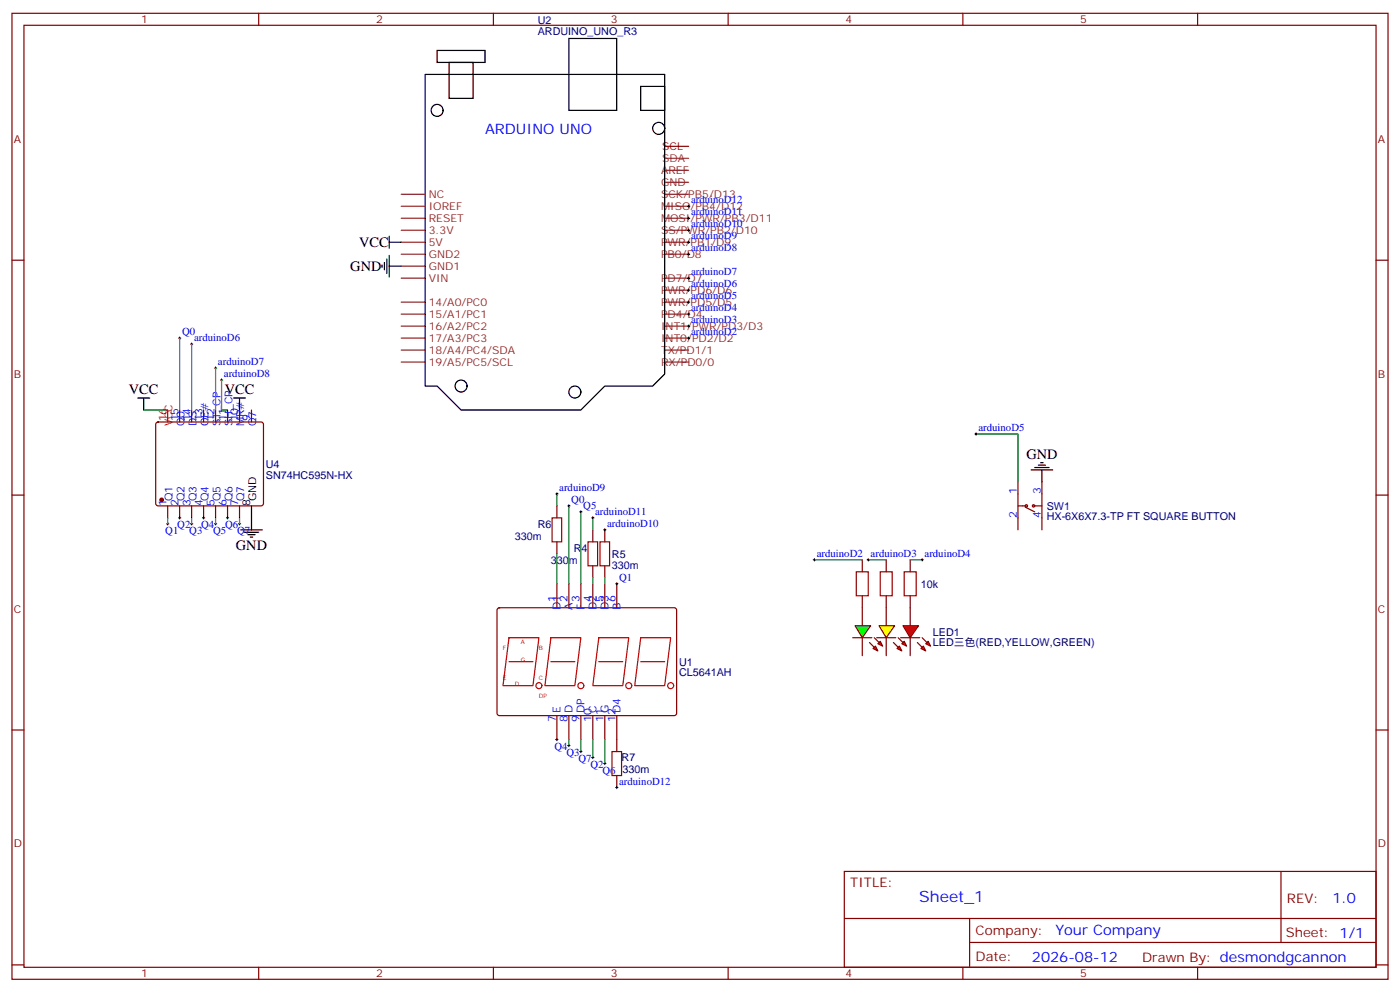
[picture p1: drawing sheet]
<svg xmlns="http://www.w3.org/2000/svg" width="412mm" height="292mm" viewBox="0 0 412 292" stroke-linecap="round" stroke-linejoin="round" font-family="sans-serif">
<g fill="none" stroke="#870000" stroke-width=".35">
<path d="M3.5 3.9h405.4v284.4h-405.4zM7.1 7.4h398.2v277.3h-398.2zM76.2 3.9v3.5M145.3 3.9v3.5M214.5 3.9v3.5M283.6 3.9v3.5M352.8 3.9v3.5M3.5 76.6h3.6M405.3 76.6h3.6M3.5 145.7h3.6M405.3 145.7h3.6M3.5 214.9h3.6"/>
<path d="M405.3 214.9h3.6M248.7 256.5h156.6v28.2h-156.6zM377.3 256.5v20.9M248.7 270.4h156.5M285.6 277.4h119.6M285.6 270.4v14.1M3.5 284h3.6M76.2 284.7v3.6M145.3 284.7v3.6M214.5 284.7v3.6M283.6 284.7v3.6M352.8 284.7v3.6"/>
<path d="M405.3 284h3.6"/>
</g>
<g fill="#f00" stroke="#870000" stroke-width=".35">
<path d="M266 184.2h4.6l-2.5 3.5z"/>
<path d="M265.3 187.7h5.6z"/>
</g>
<g fill="#870000" stroke="#870000" stroke-width=".35">
<path d="M271.6 187.7l1.4 1.4z"/>
<path d="M270.2 189.1l1.4 1.4z"/>
</g>
<g fill="#f00" stroke="#870000" stroke-width=".35">
<path d="M272.7 189.5l.7-.7 .7 1.4z"/>
<path d="M271.3 190.9l.7-.7 .7 1.4z"/>
</g>
<path d="M268.1 178.9v5.3M268.1 187.7v5.3" fill="none" stroke="#870000" stroke-width=".35"/>
<path d="M258.9 184.2h4.6l-2.4 3.5z" fill="#ff0" stroke="#870000" stroke-width=".35"/>
<path d="M258.2 187.7h5.7z" fill="#f00" stroke="#870000" stroke-width=".35"/>
<g fill="#870000" stroke="#870000" stroke-width=".35">
<path d="M264.6 187.7l1.4 1.4z"/>
<path d="M263.2 189.1l1.4 1.4z"/>
</g>
<g fill="#f00" stroke="#870000" stroke-width=".35">
<path d="M265.6 189.5l.7-.7 .8 1.4z"/>
<path d="M264.2 190.9l.7-.7 .7 1.4z"/>
</g>
<path d="M261.1 178.9v5.3M261.1 187.7v5.3" fill="none" stroke="#870000" stroke-width=".35"/>
<path d="M251.9 184.2h4.6l-2.5 3.5z" fill="#0f0" stroke="#870000" stroke-width=".35"/>
<path d="M251.2 187.7h5.6z" fill="#f00" stroke="#870000" stroke-width=".35"/>
<g fill="#870000" stroke="#870000" stroke-width=".35">
<path d="M257.5 187.7l1.4 1.4z"/>
<path d="M256.1 189.1l1.4 1.4z"/>
</g>
<g fill="#f00" stroke="#870000" stroke-width=".35">
<path d="M258.6 189.5l.7-.7 .7 1.4z"/>
<path d="M257.2 190.9l.7-.7 .7 1.4z"/>
</g>
<g fill="none" stroke="#870000" stroke-width=".35">
<path d="M46.1 124.4l.5-.2h30.3l.5 .2 .2 .5v23.3l-.2 .5-.5 .2h-30.3l-.5-.2-.2-.5v-23.3zM52.9 120.7v3.5M56.4 120.7v3.5M60 120.7v3.5M63.5 120.7v3.5M67 120.7v3.5M70.6 120.7v3.5M74.1 120.7v3.5M49.4 148.9v3.5M52.9 148.9v3.5M56.4 148.9v3.5M60 148.9v3.5"/>
<path d="M63.5 148.9v3.5M67 148.9v3.5M70.6 148.9v3.5M164 148.9v3.5M164 159.5v3.5M174.6 156v3.5M178.2 156v3.5M299.9 141.9v14.1M299.9 148.9h2.4M302 149.3l2.8 1.4M304.4 148.9h2.5M306.9 141.9v14.1"/>
<path d="M146.6 179.1l.5-.2h51.8l.4 .7v30.6l-.7 .4h-51.8l-.4-.7v-30.3zM164 171.8v7.1M167.6 171.8v7.1M171.1 171.8v7.1M174.6 166.5v3.6M174.6 171.8v7.1M178.2 166.5v3.6M178.2 171.8v7.1M181.7 171.8v7.1M254 164.8v3.5M254 175.4v8.8M261.1 164.8v3.5"/>
<path d="M261.1 175.4v3.5M268.1 164.8v3.5M268.1 175.4v3.5M254 187.7v5.3M164 210.6v7.1M167.6 210.6v7.1M171.1 210.6v7.1M174.6 210.6v7.1M178.2 210.6v7.1M181.7 210.6v10.6M181.7 228.3v3.5"/>
<circle cx="302.3" cy="148.9" r=".35"/>
<circle cx="304.4" cy="148.9" r=".35"/>
</g>
<path d="M162.6 152.4h2.9v7.1h-2.9zM173.2 159.5h2.8v7h-2.8zM176.7 159.5h2.9v7h-2.9zM252.2 168.3h3.6v7.1h-3.6zM259.3 168.3h3.5v7.1h-3.5zM266.3 168.3h3.6v7.1h-3.6zM180.3 221.2h2.8v7.1h-2.8z" fill="none" stroke="#a10000" stroke-width=".35"/>
<g fill="none" stroke="#8c2424" stroke-width=".35">
<path d="M118.2 57.2h7M195.8 57.2h7M195.8 53.7h7M195.8 50.1h7M118.2 74.8h7M118.2 71.3h7M118.2 67.8h7M118.2 64.2h7M118.2 60.7h7M118.2 78.4h7M195.8 74.8h7M195.8 71.3h7"/>
<path d="M195.8 67.8h7M195.8 64.2h7M195.8 60.7h7M118.2 99.5h7M118.2 96h7M118.2 92.5h7M118.2 88.9h7M118.2 81.9h7M195.8 99.5h7M195.8 96h7M195.8 92.5h7M195.8 88.9h7"/>
<path d="M195.8 85.4h7M195.8 81.9h7M118.2 106.6h7M118.2 103h7M195.8 106.6h7M195.8 103h7"/>
</g>
<path d="M195.8 46.6h7" fill="none" stroke="#933" stroke-width=".35"/>
<path d="M195.8 43.1h7" fill="none" stroke="#900" stroke-width=".35"/>
<g fill="none" stroke="#000" stroke-width=".35">
<path d="M128.8 14.9h14.1v3.5h-14.1zM132.3 18.4h7v10.6h-7zM167.6 11.3h14.1v21.2h-14.1zM125.2 21.9h70.6v88.2l-3.5 3.5h-14.1l-7.1 7.1h-35.3l-7-7.1h-3.6zM188.7 25.4h7.1v7.1h-7.1zM112.5 78v.7M113.2 77.3v2.1M113.9 76.2v4.3M114.7 71.3h3.5M114.7 69.5v3.6M114.7 75.2v6.3M114.7 78.4h3.5"/>
<path d="M40.6 117.2h3.5M42.3 117.2v3.5M68.8 117.2h3.5M70.6 117.2v3.5M303.7 138.3h6.4M304.8 137.6h4.2M305.9 136.9h2.1M306.6 136.2h.7M306.9 138.3v3.6M70.9 156h6.4M72 156.7h4.2M73 157.4h2.1"/>
<path d="M73.7 158.1h.7M74.1 148.9v7.1"/>
<circle cx="128.8" cy="32.5" r="1.76"/>
<circle cx="194" cy="37.8" r="1.76"/>
<circle cx="135.8" cy="113.6" r="1.76"/>
<circle cx="169.3" cy="115.4" r="1.76"/>
</g>
<g fill="none" stroke="#000" stroke-width=".29">
<path d="M202.5 60.7h.7M202.5 74.8h.7M202.5 71.3h.7M202.5 67.8h.7M202.5 64.2h.7M202.8 60.4v.7M202.8 63.9v.7M202.8 67.4v.7M202.8 70.9v.7M202.8 74.5v.7M52.6 99.5h.7M52.9 99.2v.7"/>
<path d="M202.5 88.9h.7M202.5 99.5h.7M202.5 96h.7M202.5 92.5h.7M202.5 85.4h.7M202.5 81.9h.7M202.8 81.5v.7M202.8 85.1v.7M202.8 88.6v.7M202.8 92.1v.7M202.8 95.6v.7M202.8 99.2v.7"/>
<path d="M56.1 101.3h.7M56.4 100.9v.7M63.1 108.3h.8M63.5 108v.7M64.9 111.9h.7M65.3 111.5v.7M287.2 127.7h.7M287.5 127.4v.7M49 154.2h.7M49.4 153.8v.8M52.6 152.4h.7M52.9 152.1v.7"/>
<path d="M56.1 154.2h.7M56.4 153.8v.8M59.6 152.4h.7M60 152.1v.7M63.1 154.2h.8M63.5 153.8v.8M66.7 152.4h.7M67 152.1v.7M70.2 154.2h.7M70.6 153.8v.8M163.7 145.4h.7M164 145v.7"/>
<path d="M167.2 148.9h.7M167.6 148.6v.7M170.7 150.7h.7M171.1 150.3v.7M174.3 152.4h.7M174.6 152.1v.7M177.8 156h.7M178.2 155.6v.7M181.3 171.8h.7M181.7 171.5v.7M239.5 164.8h.7M239.9 164.4v.7"/>
<path d="M255.4 164.8h.7M255.8 164.4v.7M271.3 164.8h.7M271.6 164.4v.7M163.7 217.7h.7M164 217.3v.8M167.2 219.5h.7M167.6 219.1v.7M170.7 221.2h.7M171.1 220.9v.7M174.3 223h.7M174.6 222.6v.7"/>
<path d="M177.8 224.8h.7M178.2 224.4v.7M181.3 231.8h.7M181.7 231.5v.7"/>
</g>
<g fill="none" stroke="#008700" stroke-width=".35">
<path d="M52.9 99.5v21.2M56.4 101.3v19.4M63.5 108.3v12.4M65.3 111.9v8.8h1.7M42.3 120.7h7.1M287.5 127.7h12.4v14.2M49.4 152.4v1.8M56.4 152.4v1.8M63.5 152.4v1.8M70.6 152.4v1.8M164 145.4v3.5M167.6 148.9v22.9"/>
<path d="M171.1 150.7v21.1M174.6 152.4v3.6M164 163v8.8M174.6 170.1v1.7M178.2 170.1v1.7M239.9 164.8h14.1M255.8 164.8h5.3M268.1 164.8h3.5M167.6 217.7v1.8M171.1 217.7v3.5M174.6 217.7v5.3M178.2 217.7v7.1"/>
</g>
<path d="M49.4 120.7v3.5" fill="none" stroke="#f00" stroke-width=".35"/>
<circle cx="47.6" cy="147.1" r=".53" fill="#870000" stroke="#870000" stroke-width=".35"/>
<g fill="none" stroke="#c00" stroke-width=".35">
<path d="M149.9 187.7h8.8l-1.7 14.1h-8.8zM149.9 194.8h7.1M162.3 187.7h8.8l-1.8 14.1h-8.8zM162.3 194.8h7M176.4 187.7h8.8l-1.8 14.1h-8.8zM176.4 194.8h7M188.7 187.7h8.9l-1.8 14.1h-8.8zM188.7 194.8h7.1"/>
<circle cx="158.8" cy="201.8" r=".88"/>
<circle cx="171.1" cy="201.8" r=".88"/>
<circle cx="185.2" cy="201.8" r=".88"/>
<circle cx="197.6" cy="201.8" r=".88"/>
</g>
<text font-size="4.6" fill="#00f" x="270.8" y="265.5">Sheet_1</text>
<g font-size="4.2" fill="#00f">
<text x="142.9" y="39.5">ARDUINO UNO</text>
<text x="392.5" y="265.8">1.0</text>
<text x="310.9" y="275.3">Your Company</text>
<text x="304" y="283.1">2026-08-12</text>
</g>
<g font-size="4.2">
<text x="105.8" y="72.7">VCC</text>
<text x="103.2" y="79.8">GND</text>
<text x="38" y="116.1">VCC</text>
<text x="66.2" y="116.1">VCC</text>
<text x="302.3" y="135.1">GND</text>
<text x="69.5" y="162">GND</text>
</g>
<g font-size="3.9" fill="#800">
<text x="250.5" y="261.1">TITLE:</text>
<text x="379.1" y="265.8">REV:</text>
<text x="287.4" y="275.3">Company:</text>
<text x="378.7" y="275.9">Sheet: 1/1</text>
<text x="287.4" y="283">Date:</text>
<text x="336.4" y="283.1">Drawn By: desmondgcannon</text>
</g>
<g font-size="3.2" fill="#800">
<text x="41.6" y="6.9">1</text>
<text x="110.8" y="6.9">2</text>
<text x="179.9" y="6.9">3</text>
<text x="249.1" y="6.9">4</text>
<text x="318.2" y="6.9">5</text>
<text x="4.1" y="42">A</text>
<text x="405.9" y="42">A</text>
<text x="4.1" y="111.2">B</text>
<text x="405.9" y="111.2">B</text>
<text x="4.1" y="180.3">C</text>
<text x="405.9" y="180.3">C</text>
<text x="4.1" y="249.4">D</text>
<text x="405.9" y="249.4">D</text>
<text x="41.6" y="287.7">1</text>
<text x="110.8" y="287.7">2</text>
<text x="179.9" y="287.7">3</text>
<text x="249.1" y="287.7">4</text>
<text x="318.2" y="287.7">5</text>
</g>
<g font-size="3.2" fill="#000080">
<text x="158.4" y="10.3">ARDUINO_UNO_R3</text>
<text x="158.4" y="7.1">U2</text>
<text x="78.3" y="137.7">U4</text>
<text x="78.3" y="140.9">SN74HC595N-HX</text>
<text x="158.4" y="155.3">R6</text>
<text x="308.3" y="153.1">HX-6X6X7.3-TP FT SQUARE BUTTON</text>
<text x="308.3" y="150.1">SW1</text>
<text x="151.6" y="158.9">330m</text>
<text x="162.2" y="165.9">330m</text>
<text x="169" y="162.4">R4</text>
<text x="180.3" y="167.4">330m</text>
<text x="180.3" y="164.2">R5</text>
<text x="271.3" y="173">10k</text>
<text x="274.8" y="190.2">LED三色(RED,YELLOW,GREEN)</text>
<text x="274.8" y="187.1">LED1</text>
<text x="200" y="195.9">U1</text>
<text x="200" y="199.1">CL5641AH</text>
<text x="183.1" y="224.1">R7</text>
<text x="183.4" y="227.7">330m</text>
</g>
<text font-size="3.2" fill="#933" x="195.1" y="47.7">SDA</text>
<text font-size="3.2" fill="#900" x="195.1" y="44.1">SCL</text>
<g font-size="3.2" fill="#8d2323">
<text x="194.7" y="51.2">AREF</text>
<text x="126.3" y="58.2">NC</text>
<text x="194.7" y="58.2">SCK/PB5/D13</text>
<text x="194.7" y="54.7">GND</text>
<text x="126.3" y="65.3">RESET</text>
<text x="126.3" y="61.8">IOREF</text>
<text x="194.7" y="65.3">MOSI/PWR/PB3/D11</text>
<text x="194.7" y="61.8">MISO/PB4/D12</text>
<text x="126.3" y="68.8">3.3V</text>
<text x="194.7" y="68.8">SS/PWR/PB2/D10</text>
<text x="126.3" y="75.9">GND2</text>
<text x="126.3" y="72.4">5V</text>
<text x="194.7" y="75.9">PB0/D8</text>
<text x="194.7" y="72.4">PWR/PB1/D9</text>
<text x="126.3" y="82.9">VIN</text>
<text x="126.3" y="79.4">GND1</text>
<text x="194.7" y="82.9">PD7/D7</text>
<text x="126.3" y="90">14/A0/PC0</text>
<text x="194.7" y="90">PWR/PD5/D5</text>
<text x="194.7" y="86.5">PWR/PD6/D6</text>
<text x="126.3" y="93.5">15/A1/PC1</text>
<text x="194.7" y="93.5">PD4/D4</text>
<text x="126.3" y="100.6">17/A3/PC3</text>
<text x="126.3" y="97">16/A2/PC2</text>
<text x="194.7" y="100.6">INT0/PD2/D2</text>
<text x="194.7" y="97">INT1/PWR/PD3/D3</text>
<text x="126.3" y="107.6">19/A5/PC5/SCL</text>
<text x="126.3" y="104.1">18/A4/PC4/SDA</text>
<text x="194.7" y="107.6">RX/PD0/0</text>
<text x="194.7" y="104.1">TX/PD1/1</text>
</g>
<g font-size="3.2" fill="#00f">
<text x="203.6" y="59.8">arduinoD12</text>
<text x="203.6" y="63.4">arduinoD11</text>
<text x="203.6" y="70.4">arduinoD9</text>
<text x="203.6" y="66.9">arduinoD10</text>
<text x="203.6" y="73.9">arduinoD8</text>
<text x="203.6" y="81">arduinoD7</text>
<text x="203.6" y="88.1">arduinoD5</text>
<text x="203.6" y="84.5">arduinoD6</text>
<text x="203.6" y="95.1">arduinoD3</text>
<text x="203.6" y="91.6">arduinoD4</text>
<text x="53.6" y="98.6">Q0</text>
<text x="57.1" y="100.4">arduinoD6</text>
<text x="203.6" y="98.6">arduinoD2</text>
<text x="64.2" y="107.5">arduinoD7</text>
<text x="66" y="111">arduinoD8</text>
<text x="52.6" y="124" transform="rotate(-90 52.6 124)">15</text>
<text x="54.3" y="125.5" transform="rotate(-90 54.3 125.5)">Q0</text>
<text x="56.1" y="124" transform="rotate(-90 56.1 124)">14</text>
<text x="57.9" y="125.5" transform="rotate(-90 57.9 125.5)">DS</text>
<text x="59.6" y="124" transform="rotate(-90 59.6 124)">13</text>
<text x="61.4" y="125.5" transform="rotate(-90 61.4 125.5)">OE#</text>
<text x="63.1" y="124" transform="rotate(-90 63.1 124)">12</text>
<text x="64.9" y="125.5" transform="rotate(-90 64.9 125.5)">ST_CP</text>
<text x="66.7" y="124" transform="rotate(-90 66.7 124)">11</text>
<text x="68.4" y="125.5" transform="rotate(-90 68.4 125.5)">SH_CP</text>
<text x="70.2" y="124" transform="rotate(-90 70.2 124)">10</text>
<text x="72" y="125.5" transform="rotate(-90 72 125.5)">MR#</text>
<text x="73.7" y="124" transform="rotate(-90 73.7 124)">9</text>
<text x="75.5" y="125.5" transform="rotate(-90 75.5 125.5)">Q7</text>
<text x="288.2" y="126.9">arduinoD5</text>
<text x="49" y="149.1" transform="rotate(-90 49 149.1)">1</text>
<text x="50.8" y="147.6" transform="rotate(-90 50.8 147.6)">Q1</text>
<text x="52.6" y="149.1" transform="rotate(-90 52.6 149.1)">2</text>
<text x="54.3" y="147.6" transform="rotate(-90 54.3 147.6)">Q2</text>
<text x="56.1" y="149.1" transform="rotate(-90 56.1 149.1)">3</text>
<text x="57.9" y="147.6" transform="rotate(-90 57.9 147.6)">Q3</text>
<text x="59.6" y="149.1" transform="rotate(-90 59.6 149.1)">4</text>
<text x="61.4" y="147.6" transform="rotate(-90 61.4 147.6)">Q4</text>
<text x="63.1" y="149.1" transform="rotate(-90 63.1 149.1)">5</text>
<text x="64.9" y="147.6" transform="rotate(-90 64.9 147.6)">Q5</text>
<text x="66.7" y="149.1" transform="rotate(-90 66.7 149.1)">6</text>
<text x="68.4" y="147.6" transform="rotate(-90 68.4 147.6)">Q6</text>
<text x="70.2" y="149.1" transform="rotate(-90 70.2 149.1)">7</text>
<text x="72" y="147.6" transform="rotate(-90 72 147.6)">Q7</text>
<text x="164.7" y="144.5">arduinoD9</text>
<text x="168.3" y="148">Q0</text>
<text x="171.8" y="149.8">Q5</text>
<text x="299.5" y="145.4" transform="rotate(-90 299.5 145.4)">1</text>
<text x="306.6" y="145.4" transform="rotate(-90 306.6 145.4)">3</text>
<text x="52.2" y="155.5">Q2</text>
<text x="59.3" y="155.5">Q4</text>
<text x="66.3" y="155.5">Q6</text>
<text x="175.3" y="151.6">arduinoD11</text>
<text x="178.9" y="155.1">arduinoD10</text>
<text x="299.5" y="152.4" transform="rotate(-90 299.5 152.4)">2</text>
<text x="306.6" y="152.4" transform="rotate(-90 306.6 152.4)">4</text>
<text x="48.7" y="157.3">Q1</text>
<text x="55.7" y="157.3">Q3</text>
<text x="62.8" y="157.3">Q5</text>
<text x="69.8" y="157.3">Q7</text>
<text x="240.6" y="163.9">arduinoD2</text>
<text x="256.5" y="163.9">arduinoD3</text>
<text x="272.3" y="163.9">arduinoD4</text>
<text x="182.4" y="171">Q1</text>
<text x="163.7" y="177.1" transform="rotate(-90 163.7 177.1)">1</text>
<text x="165.1" y="179.6" transform="rotate(-90 165.1 179.6)">D1</text>
<text x="167.2" y="177.1" transform="rotate(-90 167.2 177.1)">2</text>
<text x="168.6" y="179.6" transform="rotate(-90 168.6 179.6)">A</text>
<text x="170.7" y="177.1" transform="rotate(-90 170.7 177.1)">3</text>
<text x="172.2" y="179.6" transform="rotate(-90 172.2 179.6)">F</text>
<text x="174.3" y="177.1" transform="rotate(-90 174.3 177.1)">4</text>
<text x="175.7" y="179.6" transform="rotate(-90 175.7 179.6)">D2</text>
<text x="177.8" y="177.1" transform="rotate(-90 177.8 177.1)">5</text>
<text x="179.2" y="179.6" transform="rotate(-90 179.2 179.6)">D3</text>
<text x="181.3" y="177.1" transform="rotate(-90 181.3 177.1)">6</text>
<text x="182.7" y="179.6" transform="rotate(-90 182.7 179.6)">B</text>
<text x="165.1" y="209.9" transform="rotate(-90 165.1 209.9)">E</text>
<text x="168.6" y="209.9" transform="rotate(-90 168.6 209.9)">D</text>
<text x="172.2" y="209.9" transform="rotate(-90 172.2 209.9)">DP</text>
<text x="175.7" y="209.9" transform="rotate(-90 175.7 209.9)">C</text>
<text x="179.2" y="209.9" transform="rotate(-90 179.2 209.9)">G</text>
<text x="182.7" y="209.9" transform="rotate(-90 182.7 209.9)">D4</text>
<text x="163.7" y="212.4" transform="rotate(-90 163.7 212.4)">7</text>
<text x="167.2" y="212.4" transform="rotate(-90 167.2 212.4)">8</text>
<text x="170.7" y="212.4" transform="rotate(-90 170.7 212.4)">9</text>
<text x="174.3" y="212.4" transform="rotate(-90 174.3 212.4)">10</text>
<text x="177.8" y="212.4" transform="rotate(-90 177.8 212.4)">11</text>
<text x="181.3" y="212.4" transform="rotate(-90 181.3 212.4)">12</text>
<text x="163.3" y="220.8">Q4</text>
<text x="166.9" y="222.6">Q3</text>
<text x="170.4" y="224.3">Q7</text>
<text x="173.9" y="226.1">Q2</text>
<text x="177.4" y="227.9">Q6</text>
<text x="182.4" y="230.9">arduinoD12</text>
</g>
<g font-size="3.2" fill="#f00">
<text x="49" y="124" transform="rotate(-90 49 124)">16</text>
<text x="50.8" y="125.5" transform="rotate(-90 50.8 125.5)">VCC</text>
</g>
<g font-size="3.2">
<text x="73.7" y="149.1" transform="rotate(-90 73.7 149.1)">8</text>
<text x="75.5" y="147.6" transform="rotate(-90 75.5 147.6)">GND</text>
</g>
<g font-size="1.8" fill="#c00">
<text x="148.2" y="191.2">F</text>
<text x="153.5" y="189.5">A</text>
<text x="158.7" y="191.2">B</text>
<text x="153.5" y="194.8">G</text>
<text x="148.2" y="200.1">E</text>
<text x="151.7" y="201.8">D</text>
<text x="158.7" y="200.1">C</text>
<text x="158.7" y="205.4">DP</text>
</g>
</svg>
